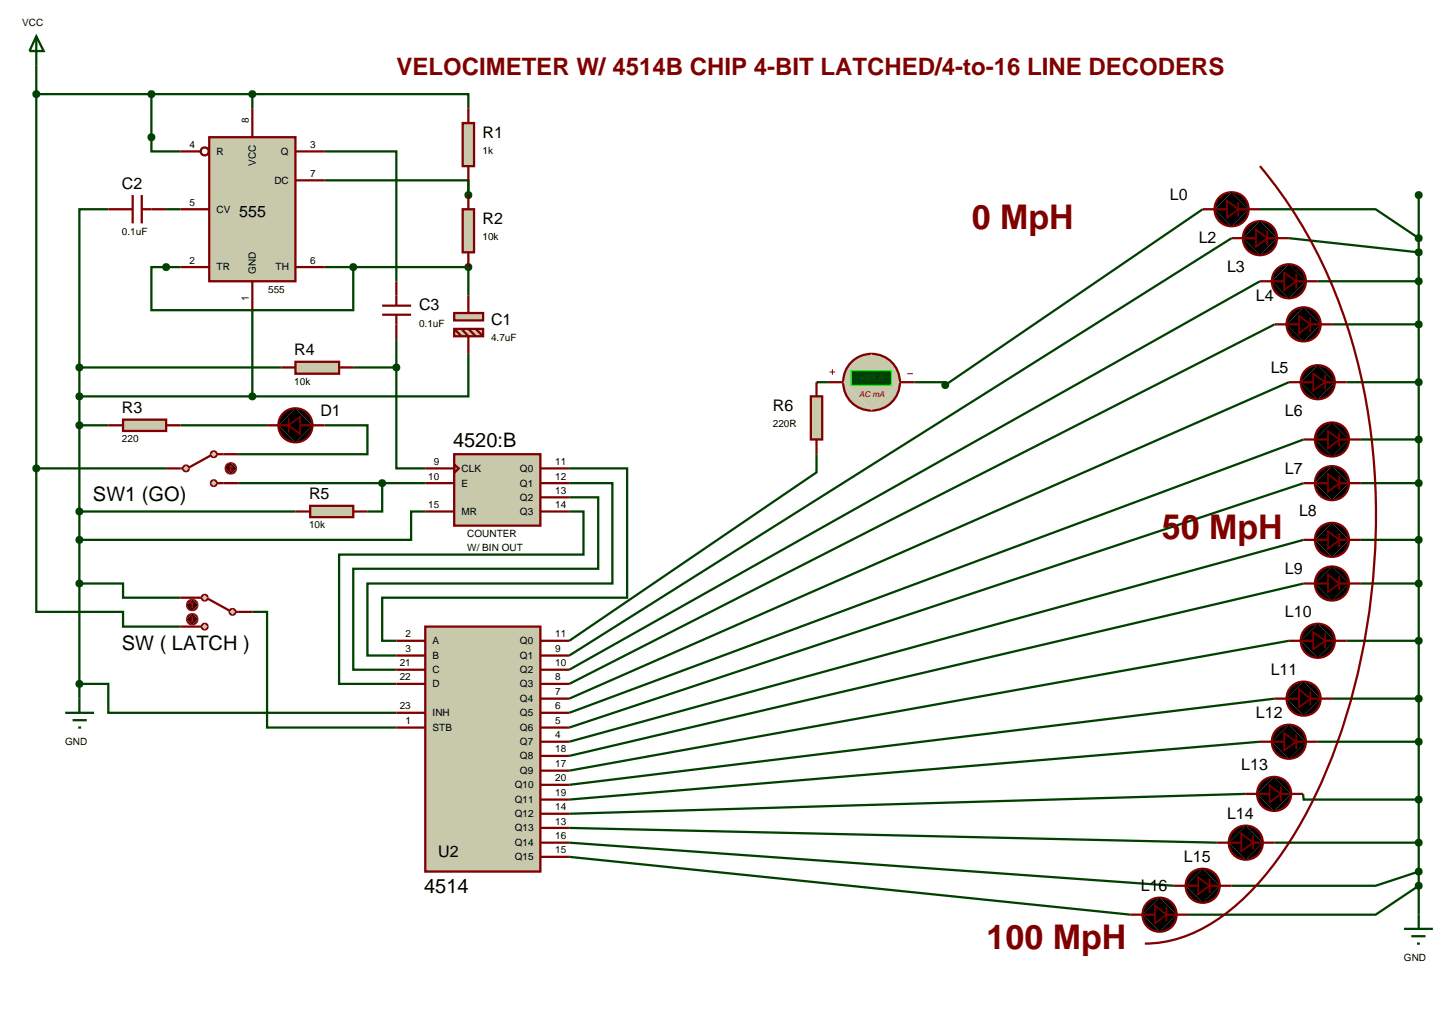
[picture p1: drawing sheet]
<svg xmlns="http://www.w3.org/2000/svg" width="257mm" height="180mm" viewBox="0 0 257 180" stroke-linecap="round" stroke-linejoin="round" font-family="sans-serif">
<g fill="none" stroke="#004000" stroke-width=".4">
<path d="M6.4 16.6h38.1M6.4 11.5v71.1M26.7 16.6v10.1h5.1M44.5 16.6h38.1v2.5M44.5 16.6v2.5M19.1 36.9h-5.1v27.9M29.3 36.9h2.5M57.2 31.8h25.4v2.6v-2.6M57.2 26.7h12.7v22.9M212.1 36.9l-45.4 31v-.5h-5.4M222.2 36.9h20.4l7.6 5.1M250.2 34.4v126.9"/>
<path d="M31.8 47.1h-5.1v7.6h35.6v-7.6M44.5 54.7v15.2M57.2 47.1h25.4v5M69.9 59.8v5M217.2 42l-116.8 73.6M222.2 49.6l-121.8 68.5M224.8 57.2l-124.4 63.4M227.3 42l22.9 2.5M232.4 49.6h17.8M234.9 57.2h15.3M14 69.9h30.5M14 64.8v58.4"/>
<path d="M14 75h5.1M14 64.8h35.6M31.8 75h15.3M57.2 75h7.6v5.1h-22.8M62.3 64.8h7.6M69.9 64.8v17.8h5.1M82.6 62.3v7.6h-38.1M144 67.4h2M227.3 67.4l-126.9 55.8M229.9 77.5l-129.5 48.2M237.5 67.4h12.7M240 77.5h10.2"/>
<path d="M6.4 82.6v25.3h15.3v2.6h10.1M6.4 82.6h22.9M14 90.2h38.1M42 85.2h33M67.4 85.2v5h-2.6M75 90.2h-2.5v5h-58.5M100.4 82.6h10.2v22.8h-43.2v7.6h2.5M100.4 85.2h7.6v17.7h-43.2v12.7h5.1M100.4 87.7h5.1v12.6h-43.2v17.8h7.6M100.4 90.2h2.5v7.6h-43.1v22.8h10.1M144 80.1v3.2l-43.6 29.7M229.9 85.2l-129.5 43.1"/>
<path d="M229.9 95.2l-129.5 35.6M240 85.2h10.2M240 95.2h10.2M14 102.9h7.7v2.5h10.1M44.5 107.9h2.6v20.4h22.8M227.3 113l-126.9 22.9M229.9 102.9l-129.5 30.4M237.5 113h12.7M240 102.9h10.2M14 120.6h5.1v5.1h50.8M219.6 140l-119.2 3.5M222.2 130.8l-121.8 10.2"/>
<path d="M224.8 123.2l-124.4 15.2M229.8 140l.1 1h20.3M232.4 130.8h17.8M234.9 123.2h15.3M100.4 146l114.2 2.6M100.4 148.6l106.6 7.6M100.4 151.1l99 10.2M224.8 148.6h25.4M250.2 153.7l-7.6 2.5h-25.4M250.2 156.2l-7.6 5.1h-33.1"/>
</g>
<path d="M36.9 24.2h15.2v25.4h-15.2z" fill="#c8c8aa" stroke="#800000" stroke-width=".4"/>
<g fill="none" stroke="#800000" stroke-width=".4">
<path d="M44.5 19.1v5.1M31.8 26.7h3.6M31.8 36.9h5.1M52.1 26.7h5.1M52.1 31.8h5.1M31.8 47.1h5.1M44.5 49.6v5.1M52.1 47.1h5.1M47.1 75h3.8M52.9 75h4.3"/>
<circle cx="36.1" cy="26.7" r=".7"/>
</g>
<path d="M49.7 73.1a2.97 2.97 0 0 1 2.4-1.1l-3 3 .1-.7zM52.1 72a2.95 2.95 0 0 1 3 3zM55.1 75a2.95 2.95 0 0 1-3 3zM49.1 75l3 3a2.95 2.95 0 0 1-3-3z" fill="#000" stroke="#800000" stroke-width=".4"/>
<path d="M49.1 75l3-3 3 3-3 3z" fill="#000"/>
<path d="M50.9 73.7v2.6" fill="none" stroke="#800000" stroke-width=".3"/>
<path d="M50.9 75l2-1.5v3z" fill="#000" stroke="#800000" stroke-width=".3"/>
<path d="M44.1 16.3l.4-.2-.5 .5zM44.5 16.1l.4 .2 .1 .3zM44.5 17.1l.5-.5-.1 .3zM44 16.6l.5 .5-.3-.1z" fill="#004000" stroke="#004000" stroke-width=".4"/>
<path d="M44 16.6l.5-.5 .5 .5-.5 .5z" fill="#004000"/>
<path d="M82.2 34.1l.4-.2-.5 .5zM82.6 33.9l.4 .2 .1 .3zM82.6 34.9l.5-.5-.1 .3zM82.1 34.4l.5 .5-.3-.1z" fill="#004000" stroke="#004000" stroke-width=".4"/>
<path d="M82.1 34.4l.5-.5 .5 .5-.5 .5z" fill="#004000"/>
<path d="M82.2 46.8l.4-.2-.5 .5zM82.6 46.6l.4 .2 .1 .3zM82.6 47.6l.5-.5-.1 .3zM82.1 47.1l.5 .5-.3-.1z" fill="#004000" stroke="#004000" stroke-width=".4"/>
<path d="M82.6 46.6l.5 .5-.5 .5-.5-.5z" fill="#004000"/>
<path d="M81.6 21.7h2v7.6h-2z" fill="#c8c8aa" stroke="#800000" stroke-width=".4"/>
<path d="M82.6 19.1v2.6M82.6 29.3v2.5" fill="none" stroke="#800000" stroke-width=".4"/>
<path d="M81.6 36.9h2v7.6h-2z" fill="#c8c8aa" stroke="#800000" stroke-width=".4"/>
<path d="M19.1 36.9h4.3M23.4 34.4v5M25 34.4v5M25 36.9h4.3M82.6 34.4v2.5M82.6 44.5v2.6" fill="none" stroke="#800000" stroke-width=".4"/>
<path d="M44.1 69.6l.4-.2-.5 .5zM44.5 69.4l.4 .2 .1 .3zM44.5 70.4l.5-.5-.1 .3zM44 69.9l.5 .5-.3-.1z" fill="#004000" stroke="#004000" stroke-width=".4"/>
<path d="M44 69.9l.5-.5 .5 .5-.5 .5z" fill="#004000"/>
<path d="M6.4 6.4l1.3 2.6h-2.5zM6.4 6.4v5.1M11.5 125.7h5.1M12.8 127h2.5M13.8 128.3h.5M14 123.2v2.5" fill="none" stroke="#004000" stroke-width=".4"/>
<g fill="#c8c8aa" stroke="#800000" stroke-width=".4">
<path d="M80.1 55.2h5.1v1.3h-5.1z"/>
<path d="M80.1 58h5.1v1.3h-5.1z"/>
</g>
<path d="M80.1 58l1.3 1.3M81.4 58l1.2 1.3v3M82.6 52.1v3.1M82.6 58l1.3 1.3M83.9 58l1.3 1.3" fill="none" stroke="#800000" stroke-width=".4"/>
<path d="M62 46.7l.3-.1-.5 .5zM62.3 46.6l.4 .2 .1 .3zM62.3 47.6l.5-.5-.2 .4zM61.8 47.1l.5 .5-.4-.2z" fill="#004000" stroke="#004000" stroke-width=".4"/>
<path d="M62.3 46.6l.5 .5-.5 .5-.5-.5z" fill="#004000"/>
<path d="M26.3 16.3l.4-.2-.5 .5zM26.7 16.1l.4 .2 .1 .3zM26.7 17.1l.5-.5-.1 .3zM26.2 16.6l.5 .5-.4-.2z" fill="#004000" stroke="#004000" stroke-width=".4"/>
<path d="M26.2 16.6l.5-.5 .5 .5-.5 .5z" fill="#004000"/>
<path d="M29 46.7l.3-.1-.5 .5zM29.3 46.6l.3 .1 .2 .4zM29.3 47.6l.5-.5-.2 .4zM28.8 47.1l.5 .5-.4-.2z" fill="#004000" stroke="#004000" stroke-width=".4"/>
<path d="M29.3 46.6l.5 .5-.5 .5-.5-.5z" fill="#004000"/>
<path d="M26.3 23.9l.4-.2-.5 .5zM26.7 23.7l.4 .2 .1 .3zM27.2 24.2l-.1 .3-.4 .2zM26.2 24.2l.5 .5-.4-.2z" fill="#004000" stroke="#004000" stroke-width=".4"/>
<path d="M26.2 24.2l.5-.5 .5 .5-.5 .5z" fill="#004000"/>
<path d="M13.7 69.5l.3-.1-.5 .5zM14 69.4l.4 .2 .1 .3zM14 70.4l.5-.5-.1 .3zM13.5 69.9l.5 .5-.4-.2z" fill="#004000" stroke="#004000" stroke-width=".4"/>
<path d="M14 69.4l.5 .5-.5 .5-.5-.5z" fill="#004000"/>
<path d="M67.4 55.5h5.1M67.4 53.9h5.1M69.9 49.6v4.3M69.9 55.5v4.3" fill="none" stroke="#800000" stroke-width=".4"/>
<path d="M32.5 82.2l.3-.1-.5 .5zM32.8 82.1l.4 .2 .1 .3zM32.8 83.1l.5-.5-.2 .4zM32.3 82.6l.5 .5-.4-.2z" fill="#c8c8aa" stroke="#800000" stroke-width=".4"/>
<path d="M32.8 82.1l.5 .5-.5 .5-.5-.5z" fill="#c8c8aa"/>
<path d="M31.8 82.6h.5" fill="none" stroke="#800000" stroke-width=".4"/>
<path d="M37.3 79.8l.4-.2-.5 .5zM37.7 79.6l.3 .1 .2 .4zM37.7 80.6l.5-.5-.2 .4zM37.2 80.1l.5 .5-.4-.2z" fill="#c8c8aa" stroke="#800000" stroke-width=".4"/>
<path d="M37.2 80.1l.5-.5 .5 .5-.5 .5z" fill="#c8c8aa"/>
<path d="M37.2 80.3l-3.8 2.1M38.2 80.1h1.2" fill="none" stroke="#800000" stroke-width=".4"/>
<path d="M37.4 84.8l.3-.1-.5 .5zM37.7 84.7l.3 .1 .2 .4zM37.7 85.7l.5-.5-.2 .4zM37.2 85.2l.5 .5-.4-.2z" fill="#c8c8aa" stroke="#800000" stroke-width=".4"/>
<path d="M37.7 84.7l.5 .5-.5 .5-.5-.5z" fill="#c8c8aa"/>
<path d="M29.3 82.6h2.5M38.2 85.2h3.8M39.4 80.1h2.6" fill="none" stroke="#800000" stroke-width=".4"/>
<path d="M40 81.9l.7-.3-1 1zM40.7 81.6a.94 .94 0 0 1 1 1zM40.7 83.6l1-1a.94 .94 0 0 1-1 1zM39.7 82.6l1 1a.94 .94 0 0 1-1-1z" fill="#400000" stroke="#f00" stroke-width=".2"/>
<path d="M39.7 82.6l1-1 1 1-1 1z" fill="#400000"/>
<path d="M40.5 82.9l.2 .2M40.7 82.1v1M40.7 82.1l-.2 .3M40.7 82.1l.3 .3M41 82.9l-.3 .2" fill="none" stroke="#f00" stroke-width=".2"/>
<path d="M6 16.3l.4-.2-.5 .5zM6.4 16.1l.4 .2 .1 .3zM6.4 17.1l.5-.5-.1 .3zM5.9 16.6l.5 .5-.3-.1z" fill="#004000" stroke="#004000" stroke-width=".4"/>
<path d="M5.9 16.6l.5-.5 .5 .5-.5 .5z" fill="#004000"/>
<path d="M6 82.3l.4-.2-.5 .5zM6.4 82.1l.4 .2 .1 .3zM6.4 83.1l.5-.5-.1 .3zM5.9 82.6l.5 .5-.3-.1z" fill="#004000" stroke="#004000" stroke-width=".4"/>
<path d="M5.9 82.6l.5-.5 .5 .5-.5 .5z" fill="#004000"/>
<path d="M13.6 74.7l.4-.2-.5 .5zM14 74.5l.4 .2 .1 .3zM14.5 75l-.1 .3-.4 .2zM13.5 75l.5 .5-.4-.2z" fill="#004000" stroke="#004000" stroke-width=".4"/>
<path d="M13.5 75l.5-.5 .5 .5-.5 .5z" fill="#004000"/>
<path d="M21.7 74h7.6v2h-7.6z" fill="#c8c8aa" stroke="#800000" stroke-width=".4"/>
<path d="M19.1 75h2.6M29.3 75h2.5" fill="none" stroke="#800000" stroke-width=".4"/>
<path d="M80.1 80.1h15.2v12.6h-15.2z" fill="#c8c8aa" stroke="#800000" stroke-width=".4"/>
<path d="M75 82.6h5.1M75 85.2h5.1M75 90.2h5.1M80.1 81.9l.8 .7-.8 .8zM95.3 82.6h5.1M95.3 85.2h5.1M95.3 90.2h5.1M95.3 87.7h5.1" fill="none" stroke="#800000" stroke-width=".4"/>
<path d="M52.1 63.8h7.7v2.1h-7.7z" fill="#c8c8aa" stroke="#800000" stroke-width=".4"/>
<path d="M49.6 64.8h2.5M59.8 64.8h2.5" fill="none" stroke="#800000" stroke-width=".4"/>
<path d="M54.7 89.2h7.6v2h-7.6z" fill="#c8c8aa" stroke="#800000" stroke-width=".4"/>
<path d="M52.1 90.2h2.6M62.3 90.2h2.5" fill="none" stroke="#800000" stroke-width=".4"/>
<path d="M13.6 64.5l.4-.2-.5 .5zM14 64.3l.4 .2 .1 .3zM14 65.3l.5-.5-.1 .3zM13.5 64.8l.5 .5-.4-.2z" fill="#004000" stroke="#004000" stroke-width=".4"/>
<path d="M13.5 64.8l.5-.5 .5 .5-.5 .5z" fill="#004000"/>
<path d="M69.5 64.5l.4-.2-.5 .5zM69.9 64.3l.4 .2 .1 .3zM69.9 65.3l.5-.5-.1 .3zM69.4 64.8l.5 .5-.3-.1z" fill="#004000" stroke="#004000" stroke-width=".4"/>
<path d="M69.4 64.8l.5-.5 .5 .5-.5 .5z" fill="#004000"/>
<path d="M67.1 84.8l.3-.1-.5 .5zM67.4 84.7l.3 .1 .2 .4zM67.4 85.7l.5-.5-.2 .4zM66.9 85.2l.5 .5-.4-.2z" fill="#004000" stroke="#004000" stroke-width=".4"/>
<path d="M67.4 84.7l.5 .5-.5 .5-.5-.5z" fill="#004000"/>
<g fill="#000" stroke="#800000" stroke-width=".4">
<path d="M215.3 34.5l1.2-.5 .7-.1-3 3a2.97 2.97 0 0 1 1.1-2.4zM217.2 33.9a2.95 2.95 0 0 1 3 3zM217.2 39.9l3-3a2.95 2.95 0 0 1-3 3zM214.2 36.9l3 3a2.95 2.95 0 0 1-3-3z"/>
<path d="M220.3 39.6l1.2-.5 .7-.1-3 3a2.97 2.97 0 0 1 1.1-2.4zM222.2 39a2.95 2.95 0 0 1 3 3zM222.2 45l3-3a2.95 2.95 0 0 1-3 3zM219.2 42l3 3a2.95 2.95 0 0 1-3-3z"/>
<path d="M224.9 47.7a2.97 2.97 0 0 1 2.4-1.1l-3 3 .1-.7zM227.3 46.6a2.95 2.95 0 0 1 3 3zM230.3 49.6a2.95 2.95 0 0 1-3 3zM224.3 49.6l3 3a2.95 2.95 0 0 1-3-3z"/>
<path d="M228 54.8l1.2-.5 .7-.1-3 3a2.97 2.97 0 0 1 1.1-2.4zM229.9 54.2a2.95 2.95 0 0 1 3 3zM229.9 60.2l3-3a2.95 2.95 0 0 1-3 3zM226.9 57.2l3 3a2.95 2.95 0 0 1-3-3z"/>
<path d="M230.5 65l1.2-.5 .7-.1-3 3a2.97 2.97 0 0 1 1.1-2.4zM232.4 64.4a2.95 2.95 0 0 1 3 3zM232.4 70.4l3-3a2.95 2.95 0 0 1-3 3zM229.4 67.4l3 3a2.95 2.95 0 0 1-3-3z"/>
<path d="M233 75.1l1.2-.5 .7-.1-3 3a2.97 2.97 0 0 1 1.1-2.4zM234.9 74.5a2.95 2.95 0 0 1 3 3zM234.9 80.5l3-3a2.95 2.95 0 0 1-3 3zM231.9 77.5l3 3a2.95 2.95 0 0 1-3-3z"/>
<path d="M233 92.8l1.2-.5 .7-.1-3 3a2.97 2.97 0 0 1 1.1-2.4zM234.9 92.2a2.95 2.95 0 0 1 3 3zM234.9 98.2l3-3a2.95 2.95 0 0 1-3 3zM231.9 95.2l3 3a2.95 2.95 0 0 1-3-3z"/>
<path d="M233 82.8l1.2-.5 .7-.1-3 3a2.97 2.97 0 0 1 1.1-2.4zM234.9 82.2a2.95 2.95 0 0 1 3 3zM234.9 88.2l3-3a2.95 2.95 0 0 1-3 3zM231.9 85.2l3 3a2.95 2.95 0 0 1-3-3z"/>
<path d="M230.5 110.6l1.2-.5 .7-.1-3 3a2.97 2.97 0 0 1 1.1-2.4zM232.4 110a2.95 2.95 0 0 1 3 3zM232.4 116l3-3a2.95 2.95 0 0 1-3 3zM229.4 113l3 3a2.95 2.95 0 0 1-3-3z"/>
<path d="M233 100.5l1.2-.5 .7-.1-3 3a2.97 2.97 0 0 1 1.1-2.4zM234.9 99.9a2.95 2.95 0 0 1 3 3zM234.9 105.9l3-3a2.95 2.95 0 0 1-3 3zM231.9 102.9l3 3a2.95 2.95 0 0 1-3-3z"/>
<path d="M222.3 138.1a2.97 2.97 0 0 1 2.4-1.1l-3 3 .1-.7zM224.7 137a2.95 2.95 0 0 1 3 3zM227.7 140a2.95 2.95 0 0 1-3 3zM221.7 140l3 3a2.95 2.95 0 0 1-3-3z"/>
<path d="M224.9 128.9a2.97 2.97 0 0 1 2.4-1.1l-3 3 .1-.7zM227.3 127.8a2.95 2.95 0 0 1 3 3zM230.3 130.8a2.95 2.95 0 0 1-3 3zM224.3 130.8l3 3a2.95 2.95 0 0 1-3-3z"/>
<path d="M228 120.8l1.2-.5 .7-.1-3 3a2.97 2.97 0 0 1 1.1-2.4zM229.9 120.2a2.95 2.95 0 0 1 3 3zM229.9 126.2l3-3a2.95 2.95 0 0 1-3 3zM226.9 123.2l3 3a2.95 2.95 0 0 1-3-3z"/>
<path d="M209.7 154.3a2.97 2.97 0 0 1 2.4-1.1l-3 3 .1-.7zM212.1 153.2a2.95 2.95 0 0 1 3 3zM215.1 156.2a2.95 2.95 0 0 1-3 3zM209.1 156.2l3 3a2.95 2.95 0 0 1-3-3z"/>
<path d="M217.8 146.2l1.2-.5 .7-.1-3 3a2.97 2.97 0 0 1 1.1-2.4zM219.7 145.6a2.95 2.95 0 0 1 3 3zM219.7 151.6l3-3a2.95 2.95 0 0 1-3 3zM216.7 148.6l3 3a2.95 2.95 0 0 1-3-3z"/>
<path d="M202.6 158.9l1.2-.5 .7-.1-3 3a2.97 2.97 0 0 1 1.1-2.4zM204.5 158.3a2.95 2.95 0 0 1 3 3zM204.5 164.3l3-3a2.95 2.95 0 0 1-3 3zM201.5 161.3l3 3a2.95 2.95 0 0 1-3-3z"/>
</g>
<g fill="#000">
<path d="M217.2 33.9l3 3-3 3-3-3zM222.2 39l3 3-3 3-3-3zM224.3 49.6l3-3 3 3-3 3zM229.9 54.2l3 3-3 3-3-3zM232.4 64.4l3 3-3 3-3-3zM234.9 74.5l3 3-3 3-3-3zM234.9 92.2l3 3-3 3-3-3zM234.9 82.2l3 3-3 3-3-3zM232.4 110l3 3-3 3-3-3zM234.9 99.9l3 3-3 3-3-3zM221.7 140l3-3 3 3-3 3zM224.3 130.8l3-3 3 3-3 3z"/>
<path d="M229.9 120.2l3 3-3 3-3-3zM209.1 156.2l3-3 3 3-3 3zM219.7 145.6l3 3-3 3-3-3zM204.5 158.3l3 3-3 3-3-3z"/>
</g>
<g fill="none" stroke="#800000" stroke-width=".3">
<path d="M218.4 35.6v2.6M223.5 40.7v2.6M228.6 48.3v2.6M231.1 56v2.5M233.7 66.1v2.6M236.2 76.3v2.5M236.2 83.9v2.5M236.2 94v2.5M233.7 111.7v2.6M236.2 101.6v2.5M225.9 138.7v2.6M228.6 129.5v2.6"/>
<path d="M231.1 121.9v2.5M205.7 160v2.5M213.3 154.9v2.6M221 147.3v2.5"/>
</g>
<g fill="none" stroke="#800000" stroke-width=".4">
<path d="M212.1 36.9h4.3M218.4 36.9h3.8M217.2 42h4.3M222.2 49.6h4.3M223.5 42h3.8M224.8 57.2h4.3M228.6 49.6h3.8M231.1 57.2h3.8M227.3 67.4h4.3M229.9 77.5h4.3M233.7 67.4h3.8M236.2 77.5h3.8"/>
<path d="M229.9 95.2h4.3M229.9 85.2h4.3M236.2 95.2h3.8M236.2 85.2h3.8M227.3 113h4.3M229.9 102.9h4.3M233.7 113h3.8M236.2 102.9h3.8M219.6 140h4.3M222.2 130.8h4.3M224.8 123.2h4.3M225.9 140h3.9"/>
<path d="M228.6 130.8h3.8M231.1 123.2h3.8M207 156.2h4.3M213.3 156.2h3.9M214.6 148.6h4.3M221 148.6h3.8M199.4 161.3h4.3M205.7 161.3h3.8"/>
</g>
<g fill="#000" stroke="#800000" stroke-width=".3">
<path d="M216.4 35.4l2 1.5-2 1.5zM221.5 40.5l2 1.5-2 1.5zM226.5 48.1l2.1 1.5-2.1 1.5zM229.1 55.7l2 1.5-2 1.6zM231.6 65.9l2.1 1.5-2.1 1.5zM234.2 76l2 1.5-2 1.6zM234.2 93.7l2 1.5-2 1.6zM234.2 83.6l2 1.6-2 1.5zM231.6 111.5l2.1 1.5-2.1 1.5zM234.2 101.3l2 1.6-2 1.5zM223.9 138.5l2 1.5-2 1.5zM226.5 129.3l2.1 1.5-2.1 1.5z"/>
<path d="M229.1 121.6l2 1.6-2 1.5zM211.3 154.7l2 1.5-2 1.5zM218.9 147l2.1 1.6-2.1 1.5zM203.7 159.7l2 1.6-2 1.5z"/>
</g>
<path d="M247.6 163.8h5.1M248.9 165.1h2.5M249.9 166.4h.5M250.2 161.3v2.5" fill="none" stroke="#004000" stroke-width=".4"/>
<path d="M13.7 102.5l.3-.1-.5 .5zM14 102.4l.4 .2 .1 .3zM14 103.4l.5-.5-.2 .4zM13.5 102.9l.5 .5-.3-.1z" fill="#004000" stroke="#004000" stroke-width=".4"/>
<path d="M14 102.4l.5 .5-.5 .5-.5-.5z" fill="#004000"/>
<path d="M13.7 94.8l.3-.1-.5 .5zM14 94.7l.4 .2 .1 .3zM14.5 95.2l-.1 .3-.4 .2zM13.5 95.2l.5 .5-.4-.2z" fill="#004000" stroke="#004000" stroke-width=".4"/>
<path d="M14 94.7l.5 .5-.5 .5-.5-.5z" fill="#004000"/>
<path d="M13.6 89.9l.4-.2-.5 .5zM14 89.7l.4 .2 .1 .3zM14 90.7l.5-.5-.2 .4zM13.5 90.2l.5 .5-.3-.1z" fill="#004000" stroke="#004000" stroke-width=".4"/>
<path d="M13.5 90.2l.5-.5 .5 .5-.5 .5z" fill="#004000"/>
<path d="M75 110.5h20.3v43.2h-20.3z" fill="#c8c8aa" stroke="#800000" stroke-width=".4"/>
<g fill="none" stroke="#800000" stroke-width=".4">
<path d="M69.9 113h5.1M69.9 115.6h5.1M69.9 118.1h5.1M95.3 113h5.1M95.3 115.6h5.1M95.3 118.1h5.1M69.9 120.6h5.1M69.9 125.7h5.1M69.9 128.3h5.1M95.3 120.6h5.1M95.3 125.7h5.1M95.3 128.3h5.1"/>
<path d="M95.3 123.2h5.1M95.3 130.8h5.1M95.3 133.3h5.1M95.3 135.9h5.1M95.3 138.4h5.1M95.3 141h5.1M95.3 143.5h5.1M95.3 146h5.1M95.3 148.6h5.1M95.3 151.1h5.1"/>
</g>
<path d="M40.7 107.5l.3-.1-.5 .5zM41 107.4l.3 .1 .2 .4zM41.5 107.9l-.1 .3-.4 .2zM40.5 107.9l.5 .5-.4-.2z" fill="#c8c8aa" stroke="#800000" stroke-width=".4"/>
<path d="M41 107.4l.5 .5-.5 .5-.5-.5z" fill="#c8c8aa"/>
<path d="M41.5 107.9h.5" fill="none" stroke="#800000" stroke-width=".4"/>
<path d="M35.7 110.2l.4-.2-.5 .5zM36.1 110l.4 .2 .1 .3zM36.6 110.5l-.1 .3-.4 .2zM35.6 110.5l.5 .5-.3-.1z" fill="#c8c8aa" stroke="#800000" stroke-width=".4"/>
<path d="M35.6 110.5l.5-.5 .5 .5-.5 .5z" fill="#c8c8aa"/>
<path d="M34.4 110.5h1.2M36.7 105.6l3.8 2.1" fill="none" stroke="#800000" stroke-width=".4"/>
<path d="M35.7 105.1l.4-.2-.5 .5zM36.1 104.9l.4 .2 .1 .3zM36.6 105.4l-.1 .3-.4 .2zM35.6 105.4l.5 .5-.3-.1z" fill="#c8c8aa" stroke="#800000" stroke-width=".4"/>
<path d="M36.1 104.9l.5 .5-.5 .5-.5-.5z" fill="#c8c8aa"/>
<path d="M31.8 105.4h3.8M31.8 110.5h2.6M42 107.9h2.5" fill="none" stroke="#800000" stroke-width=".4"/>
<path d="M33.2 106l.7-.3-1 1zM33.9 105.7a.94 .94 0 0 1 1 1zM33.9 107.7l1-1a.94 .94 0 0 1-1 1zM32.9 106.7l1 1a.94 .94 0 0 1-1-1z" fill="#400000" stroke="#f00" stroke-width=".2"/>
<path d="M33.9 105.7l1 1-1 1-1-1z" fill="#400000"/>
<path d="M33.9 106.2l.2 .2M33.9 106.2l-.3 .2M33.9 106.2v1" fill="none" stroke="#f00" stroke-width=".2"/>
<path d="M33.2 108.5l.7-.3-1 1zM33.9 108.2a.94 .94 0 0 1 1 1zM33.9 110.2l1-1a.94 .94 0 0 1-1 1zM32.9 109.2l1 1a.94 .94 0 0 1-1-1z" fill="#400000" stroke="#f00" stroke-width=".2"/>
<path d="M32.9 109.2l1-1 1 1-1 1z" fill="#400000"/>
<path d="M33.6 109.5l.3 .2M33.9 108.7v1M34.1 109.5l-.2 .2" fill="none" stroke="#f00" stroke-width=".2"/>
<path d="M13.7 120.2l.3-.1-.5 .5zM14 120.1l.4 .2 .1 .3zM14.5 120.6l-.1 .3-.4 .2zM13.5 120.6l.5 .5-.4-.2z" fill="#004000" stroke="#004000" stroke-width=".4"/>
<path d="M14 120.1l.5 .5-.5 .5-.5-.5z" fill="#004000"/>
<path d="M222.2 29.3a88.2 88.2 0 0 1 18.8 41.8 119.6 119.6 0 0 1-7 64.7 70.9 70.9 0 0 1-12.3 20.2 30.3 30.3 0 0 1-15.6 9.9l-4.2 .5" fill="none" stroke="#800000" stroke-width=".4"/>
<path d="M249.9 34l.3-.1-.5 .5zM250.2 33.9l.4 .2 .1 .3zM250.2 34.9l.5-.5-.2 .4zM249.7 34.4l.5 .5-.4-.2z" fill="#004000" stroke="#004000" stroke-width=".4"/>
<path d="M250.2 33.9l.5 .5-.5 .5-.5-.5z" fill="#004000"/>
<path d="M249.8 41.7l.4-.2-.5 .5zM250.2 41.5l.3 .1 .2 .4zM250.2 42.5l.5-.5-.2 .4zM249.7 42l.5 .5-.4-.2z" fill="#004000" stroke="#004000" stroke-width=".4"/>
<path d="M249.7 42l.5-.5 .5 .5-.5 .5z" fill="#004000"/>
<path d="M249.9 44.1l.3-.1-.5 .5zM250.2 44l.4 .2 .1 .3zM250.2 45l.5-.5-.2 .4zM249.7 44.5l.5 .5-.4-.2z" fill="#004000" stroke="#004000" stroke-width=".4"/>
<path d="M250.2 44l.5 .5-.5 .5-.5-.5z" fill="#004000"/>
<path d="M249.8 49.3l.4-.2-.5 .5zM250.2 49.1l.3 .1 .2 .4zM250.7 49.6l-.1 .3-.4 .2zM249.7 49.6l.5 .5-.4-.2z" fill="#004000" stroke="#004000" stroke-width=".4"/>
<path d="M249.7 49.6l.5-.5 .5 .5-.5 .5z" fill="#004000"/>
<path d="M249.9 56.8l.3-.1-.5 .5zM250.2 56.7l.4 .2 .1 .3zM250.2 57.7l.5-.5-.2 .4zM249.7 57.2l.5 .5-.4-.2z" fill="#004000" stroke="#004000" stroke-width=".4"/>
<path d="M250.2 56.7l.5 .5-.5 .5-.5-.5z" fill="#004000"/>
<path d="M249.8 67.1l.4-.2-.5 .5zM250.2 66.9l.3 .1 .2 .4zM250.2 67.9l.5-.5-.2 .4zM249.7 67.4l.5 .5-.4-.2z" fill="#004000" stroke="#004000" stroke-width=".4"/>
<path d="M249.7 67.4l.5-.5 .5 .5-.5 .5z" fill="#004000"/>
<path d="M249.8 77.2l.4-.2-.5 .5zM250.2 77l.3 .1 .2 .4zM250.2 78l.5-.5-.2 .4zM249.7 77.5l.5 .5-.4-.2z" fill="#004000" stroke="#004000" stroke-width=".4"/>
<path d="M249.7 77.5l.5-.5 .5 .5-.5 .5z" fill="#004000"/>
<path d="M249.9 84.8l.3-.1-.5 .5zM250.2 84.7l.4 .2 .1 .3zM250.2 85.7l.5-.5-.2 .4zM249.7 85.2l.5 .5-.4-.2z" fill="#004000" stroke="#004000" stroke-width=".4"/>
<path d="M250.2 84.7l.5 .5-.5 .5-.5-.5z" fill="#004000"/>
<path d="M249.8 94.9l.4-.2-.5 .5zM250.2 94.7l.3 .1 .2 .4zM250.7 95.2l-.1 .3-.4 .2zM249.7 95.2l.5 .5-.4-.2z" fill="#004000" stroke="#004000" stroke-width=".4"/>
<path d="M249.7 95.2l.5-.5 .5 .5-.5 .5z" fill="#004000"/>
<path d="M249.8 102.6l.4-.2-.5 .5zM250.2 102.4l.3 .1 .2 .4zM250.2 103.4l.5-.5-.2 .4zM249.7 102.9l.5 .5-.3-.1z" fill="#004000" stroke="#004000" stroke-width=".4"/>
<path d="M249.7 102.9l.5-.5 .5 .5-.5 .5z" fill="#004000"/>
<path d="M249.8 112.7l.4-.2-.5 .5zM250.2 112.5l.4 .2 .1 .3zM250.2 113.5l.5-.5-.2 .4zM249.7 113l.5 .5-.3-.1z" fill="#004000" stroke="#004000" stroke-width=".4"/>
<path d="M249.7 113l.5-.5 .5 .5-.5 .5z" fill="#004000"/>
<path d="M249.8 122.9l.4-.2-.5 .5zM250.2 122.7l.3 .1 .2 .4zM250.7 123.2l-.1 .3-.4 .2zM249.7 123.2l.5 .5-.4-.2z" fill="#004000" stroke="#004000" stroke-width=".4"/>
<path d="M249.7 123.2l.5-.5 .5 .5-.5 .5z" fill="#004000"/>
<path d="M249.9 130.4l.3-.1-.5 .5zM250.2 130.3l.4 .2 .1 .3zM250.2 131.3l.5-.5-.2 .4zM249.7 130.8l.5 .5-.3-.1z" fill="#004000" stroke="#004000" stroke-width=".4"/>
<path d="M250.2 130.3l.5 .5-.5 .5-.5-.5z" fill="#004000"/>
<path d="M249.8 140.7l.4-.2-.5 .5zM250.2 140.5l.3 .1 .2 .4zM250.2 141.5l.5-.5-.2 .4zM249.7 141l.5 .5-.3-.1z" fill="#004000" stroke="#004000" stroke-width=".4"/>
<path d="M249.7 141l.5-.5 .5 .5-.5 .5z" fill="#004000"/>
<path d="M249.8 148.3l.4-.2-.5 .5zM250.2 148.1l.3 .1 .2 .4zM250.7 148.6l-.1 .3-.4 .2zM249.7 148.6l.5 .5-.4-.2z" fill="#004000" stroke="#004000" stroke-width=".4"/>
<path d="M249.7 148.6l.5-.5 .5 .5-.5 .5z" fill="#004000"/>
<path d="M249.8 153.4l.4-.2-.5 .5zM250.2 153.2l.3 .1 .2 .4zM250.2 154.2l.5-.5-.2 .4zM249.7 153.7l.5 .5-.3-.1z" fill="#004000" stroke="#004000" stroke-width=".4"/>
<path d="M249.7 153.7l.5-.5 .5 .5-.5 .5z" fill="#004000"/>
<path d="M249.9 155.8l.3-.1-.5 .5zM250.2 155.7l.4 .2 .1 .3zM250.2 156.7l.5-.5-.2 .4zM249.7 156.2l.5 .5-.3-.1z" fill="#004000" stroke="#004000" stroke-width=".4"/>
<path d="M250.2 155.7l.5 .5-.5 .5-.5-.5z" fill="#004000"/>
<path d="M149.9 64.2a5 5 0 0 1 3.8-1.8l-5 5a5 5 0 0 1 1.2-3.2zM153.7 62.4a5 5 0 0 1 5 5zM158.7 67.4a5 5 0 0 1-5 5zM148.7 67.4l5 5a5 5 0 0 1-5-5z" fill="#c8c8aa" stroke="#800000" stroke-width=".4"/>
<path d="M148.7 67.4l5-5 5 5-5 5z" fill="#c8c8aa"/>
<path d="M146.3 65.6h1M146.8 65.1v1M160 65.9h1" fill="none" stroke="#800000" stroke-width=".18"/>
<path d="M150.1 65.4h7.1v2.5h-7.1z" fill="#004000" stroke="#0f0" stroke-width=".2"/>
<path d="M146 67.4h2.6M158.7 67.4h2.6" fill="none" stroke="#800000" stroke-width=".4"/>
<path d="M166.4 67.5l.3-.1-.5 .5zM166.7 67.4l.3 .1 .2 .4zM166.7 68.4l.5-.5-.1 .3zM166.2 67.9l.5 .5-.4-.2z" fill="#004000" stroke="#004000" stroke-width=".4"/>
<path d="M166.2 67.9l.5-.5 .5 .5-.5 .5z" fill="#004000"/>
<path d="M143 69.9h2v7.6h-2z" fill="#c8c8aa" stroke="#800000" stroke-width=".4"/>
<path d="M144 67.4v2.5M144 77.5v2.6" fill="none" stroke="#800000" stroke-width=".4"/>
<g font-size="6" fill="#800000">
<text x="171.4" y="40.4">0 MpH</text>
<text x="204.9" y="95.1">50 MpH</text>
<text x="174" y="167.3">100 MpH</text>
</g>
<text font-size="4.2" fill="#800000" x="69.9" y="13.2">VELOCIMETER W/ 4514B CHIP 4-BIT LATCHED/4-to-16 LINE DECODERS</text>
<g font-size="3.5">
<text x="79.9" y="78.8">4520:B</text>
<text x="16.4" y="88.4">SW1 (GO)</text>
<text x="21.5" y="114.7">SW ( LATCH )</text>
<text x="74.8" y="157.4">4514</text>
</g>
<g font-size="2.8">
<text x="85.1" y="24.3">R1</text>
<text x="21.5" y="33.3">C2</text>
<text x="206.3" y="35.3">L0</text>
<text x="42.2" y="38.3">555</text>
<text x="85.1" y="39.5">R2</text>
<text x="211.4" y="42.9">L2</text>
<text x="216.4" y="48">L3</text>
<text x="221.5" y="53.1">L4</text>
<text x="73.9" y="54.7">C3</text>
<text x="86.6" y="57.3">C1</text>
<text x="51.9" y="62.7">R4</text>
<text x="224.1" y="65.8">L5</text>
<text x="21.5" y="72.9">R3</text>
<text x="56.5" y="73.4">D1</text>
<text x="136.3" y="72.5">R6</text>
<text x="226.6" y="73.4">L6</text>
<text x="226.6" y="83.6">L7</text>
<text x="54.5" y="88.1">R5</text>
<text x="229.1" y="91.1">L8</text>
<text x="226.6" y="101.2">L9</text>
<text x="226.6" y="108.9">L10</text>
<text x="224.1" y="119">L11</text>
<text x="221.5" y="126.6">L12</text>
<text x="218.9" y="135.9">L13</text>
<text x="216.4" y="144.4">L14</text>
<text x="77.3" y="151.2">U2</text>
<text x="208.8" y="152">L15</text>
<text x="201.2" y="157.1">L16</text>
</g>
<g font-size="1.8">
<text x="3.9" y="4.5">VCC</text>
<text x="43.9" y="21.7" transform="rotate(-90 43.9 21.7)">8</text>
<text x="33.4" y="26.1">4</text>
<text x="38.2" y="27.3">R</text>
<text x="45.1" y="29.2" transform="rotate(-90 45.1 29.2)">VCC</text>
<text x="49.5" y="27.3">Q</text>
<text x="54.7" y="26.1">3</text>
<text x="85.1" y="27.1">1k</text>
<text x="48.4" y="32.4">DC</text>
<text x="54.7" y="31.2">7</text>
<text x="21.5" y="41.5">0.1uF</text>
<text x="33.4" y="36.3">5</text>
<text x="38.2" y="37.5">CV</text>
<text x="33.4" y="46.5">2</text>
<text x="38.2" y="47.7">TR</text>
<text x="48.6" y="47.7">TH</text>
<text x="54.7" y="46.5">6</text>
<text x="85.1" y="42.3">10k</text>
<text x="43.9" y="53.1" transform="rotate(-90 43.9 53.1)">1</text>
<text x="45.1" y="48.3" transform="rotate(-90 45.1 48.3)">GND</text>
<text x="47.3" y="51.6">555</text>
<text x="73.9" y="57.6">0.1uF</text>
<text x="86.6" y="60.1">4.7uF</text>
<text x="51.9" y="67.9">10k</text>
<text x="21.5" y="78">220</text>
<text x="136.3" y="75.3">220R</text>
<text x="76.5" y="82">9</text>
<text x="81.4" y="83.2">CLK</text>
<text x="91.7" y="83.2">Q0</text>
<text x="97.9" y="82">11</text>
<text x="75.5" y="84.6">10</text>
<text x="75.5" y="89.6">15</text>
<text x="81.4" y="85.8">E</text>
<text x="91.7" y="85.8">Q1</text>
<text x="91.7" y="88.3">Q2</text>
<text x="97.9" y="84.6">12</text>
<text x="97.9" y="87.1">13</text>
<text x="97.9" y="89.6">14</text>
<text x="54.5" y="93.2">10k</text>
<text x="81.4" y="90.8">MR</text>
<text x="82.4" y="94.7">COUNTER</text>
<text x="91.7" y="90.8">Q3</text>
<text x="82.4" y="97.2">W/ BIN OUT</text>
<text x="71.5" y="112.4">2</text>
<text x="76.3" y="113.6">A</text>
<text x="91.7" y="113.6">Q0</text>
<text x="97.9" y="112.4">11</text>
<text x="70.5" y="117.5">21</text>
<text x="70.5" y="120">22</text>
<text x="71.5" y="115">3</text>
<text x="76.3" y="116.2">B</text>
<text x="76.3" y="118.7">C</text>
<text x="91.7" y="116.2">Q1</text>
<text x="91.7" y="118.7">Q2</text>
<text x="97.9" y="115">9</text>
<text x="97.9" y="117.5">10</text>
<text x="97.9" y="120">8</text>
<text x="70.5" y="125.1">23</text>
<text x="76.3" y="121.2">D</text>
<text x="91.7" y="121.2">Q3</text>
<text x="91.7" y="123.8">Q4</text>
<text x="97.9" y="122.6">7</text>
<text x="97.9" y="125.1">6</text>
<text x="11.5" y="131.4">GND</text>
<text x="71.5" y="127.7">1</text>
<text x="76.3" y="126.3">INH</text>
<text x="76.3" y="128.9">STB</text>
<text x="91.7" y="126.3">Q5</text>
<text x="91.7" y="128.9">Q6</text>
<text x="91.7" y="131.4">Q7</text>
<text x="97.9" y="127.7">5</text>
<text x="97.9" y="130.2">4</text>
<text x="91.7" y="133.9">Q8</text>
<text x="91.7" y="136.5">Q9</text>
<text x="97.9" y="132.7">18</text>
<text x="97.9" y="135.3">17</text>
<text x="97.9" y="137.8">20</text>
<text x="90.8" y="139">Q10</text>
<text x="90.8" y="141.6">Q11</text>
<text x="97.9" y="140.4">19</text>
<text x="97.9" y="142.9">14</text>
<text x="90.8" y="144.1">Q12</text>
<text x="90.8" y="146.6">Q13</text>
<text x="90.8" y="149.2">Q14</text>
<text x="97.9" y="145.4">13</text>
<text x="97.9" y="148">16</text>
<text x="90.8" y="151.7">Q15</text>
<text x="97.9" y="150.5">15</text>
<text x="247.6" y="169.5">GND</text>
</g>
<text font-size="1.8" fill="#008000" x="151.5" y="67.2">+88.8</text>
<text font-size="1.4" fill="#800000" x="151.5" y="70.1">AC mA</text>
</svg>
